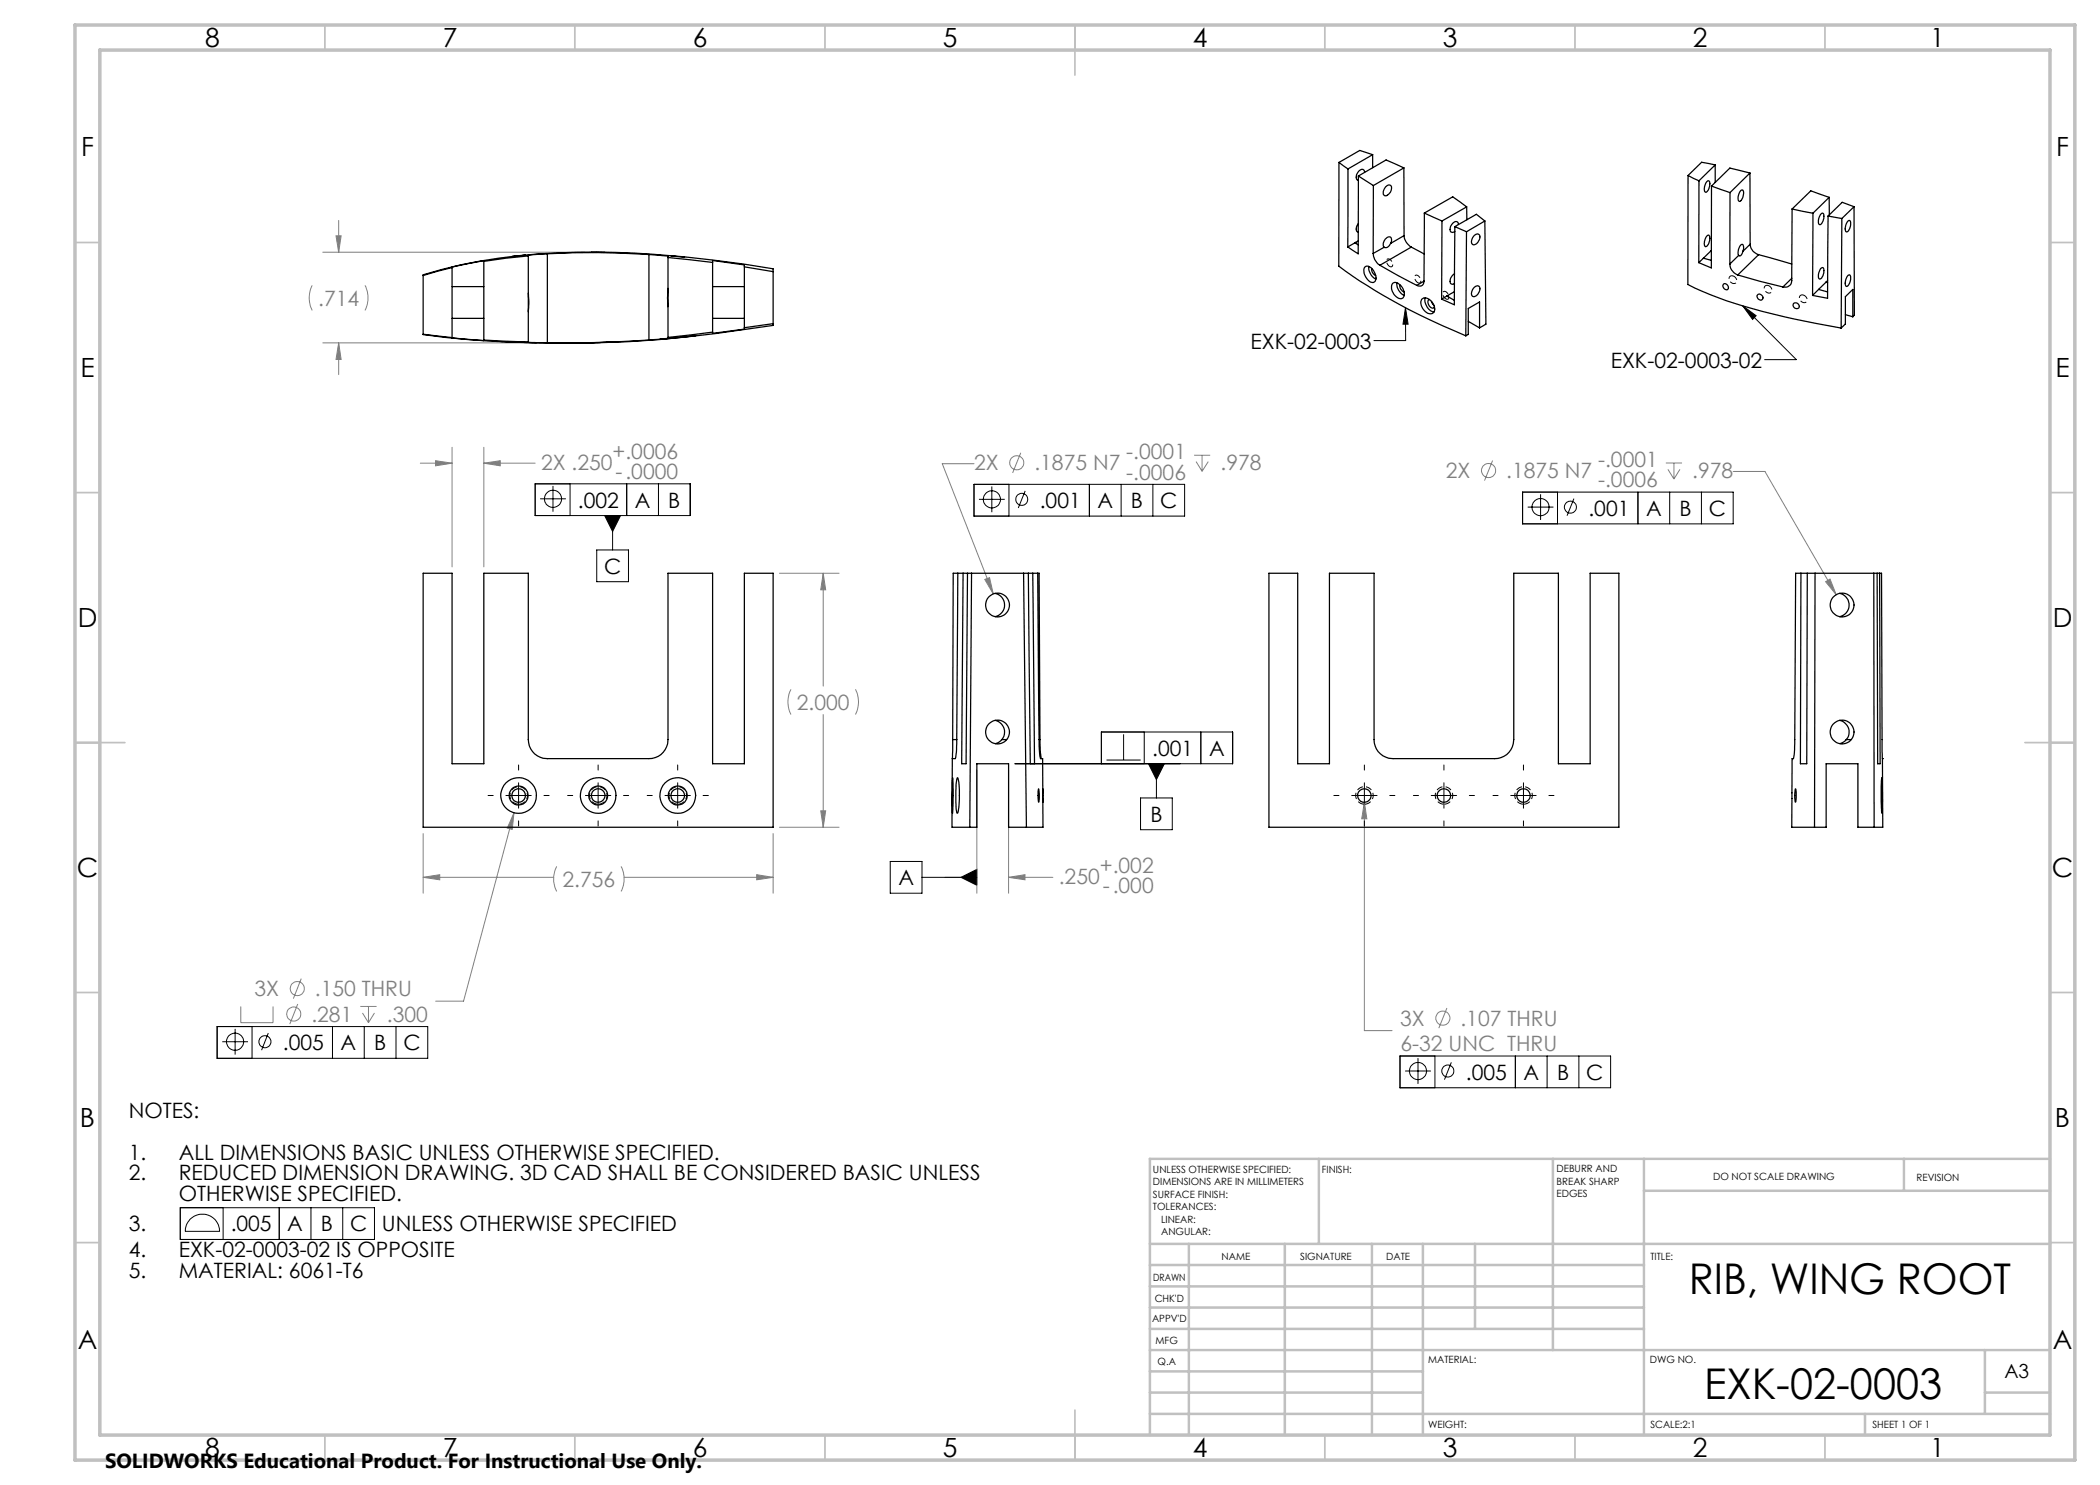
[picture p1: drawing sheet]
<svg xmlns="http://www.w3.org/2000/svg" width="420mm" height="297mm" viewBox="0 0 420 297" stroke-linecap="round" stroke-linejoin="round" font-family="sans-serif">
<g fill="none" stroke="#808080" stroke-width=".2">
<path d="M62.4 57.1a5.5 5.5 0 0 0 0 5M64.6 50.4h52.4M67.2 47.2h1l-.5 3.2zM67.7 44.1v6.3M73 57.1a5.5 5.5 0 0 1 0 5M64.6 68.6h50.2M67.7 68.6v6.3M67.7 68.6l.5 3.3h-1zM84.1 92.6h6.3M87.1 92.1l3.3 .5-3.3 .6zM90.4 89.5v23.9M96.8 89.5v23.9"/>
<path d="M96.8 92.6h10.2M96.8 92.6l3.2-.5v1.1zM194.8 92.7h-6.3l10.1 26.1M204.2 90.6l-1.7 4M238.8 91h3.2M239.2 92.3l1.2 2M240.4 91v3.3M241.7 92.3l-1.3 2M298.5 92.1l-1.6 4M333.2 92.6h3.2M333.6 93.9l1.2 1.9M334.8 92.6v3.2"/>
<path d="M336 93.9l-1.2 1.9M346.6 94.3h6.4l14.2 24.7M155.9 114.6h11.9M164.6 114.6v22.6M164.6 114.6l.5 3.4h-1zM197 115.9l.9-.4 .7 3.3zM365.1 116.3l.9-.5 1.2 3.2zM158.2 137.9a5.6 5.6 0 0 0 0 5M171.1 137.9a5.6 5.6 0 0 1 0 5M164.6 142.9v22.5M195.4 154v24.6M201.7 154v24.6"/>
<path d="M84.6 166.7v11.9M84.6 175.5h26.1M84.6 175.5l3.3-.6v1.1zM102.8 162.6l-10.1 37.6h-5.6M102.8 162.6l-.4 3.3-.9-.3zM111.3 173.3a5.5 5.5 0 0 0 0 5M124.2 173.3a5.5 5.5 0 0 1 0 5M124.8 175.5h29.8M151.3 174.9l3.3 .6-3.3 .5zM154.6 166.7v11.9M155.9 165.4h11.9M164.1 162.2h1l-.5 3.2z"/>
<path d="M189 175.5h6.4M201.7 175.5h8.9M201.7 175.5l3.3-.6v1.1zM272.9 160.4l.5 3.4h-1.1zM272.9 160.4v45.7h5.5M60.3 195.7l-1.6 4M48.2 201.3v3.2h6.4v-3.2M59.5 200.8l-1.5 4M72.1 201.3h3.2M72.5 202.6l1.2 1.9M73.7 201.3v3.2M74.9 202.6l-1.2 1.9"/>
<path d="M289.4 201.6l-1.6 4"/>
<circle cx="203.3" cy="92.6" r="1.41"/>
<circle cx="297.7" cy="94.1" r="1.42"/>
<circle cx="59.4" cy="197.7" r="1.41"/>
<circle cx="58.7" cy="202.8" r="1.4"/>
<circle cx="288.6" cy="203.6" r="1.41"/>
</g>
<g fill="none" stroke="#000" stroke-width=".2">
<path d="M281.1 61.6l.5 3.2h-1zM281.1 61.6v6.5h-6.3M348.5 61.2l2.7 1.9-.7 .8zM348.5 61.2l10.8 10.7h-6.4M107 96.8h31v6.3h-31zM108 99.8h5.2M110.6 97.2v5.1M114 96.8v6.3M125.3 96.8v6.3M131.7 96.8v6.3M194.8 96.9h42.1v6.3h-42.1zM195.8 99.9h5.1"/>
<path d="M198.4 97.3v5.1M201.8 96.9v6.3M205 98.2l-1.3 3.4M217.9 96.9v6.3M224.2 96.9v6.3M230.6 96.9v6.3M304.5 98.4h42.1v6.4h-42.1zM308.1 98.8v5.2M311.5 98.4v6.4M314.8 99.7l-1.4 3.4M327.6 98.4v6.4M333.9 98.4v6.4"/>
<path d="M340.3 98.4v6.4M119.3 110h6.4v6.3h-6.4zM120.9 103.1h3.2l-1.6 3.2zM122.5 103.1v6.9M305.5 101.4h5.2M97.6 159.1h1M101.2 159.1h5.1M103.7 153v1M103.7 156.6v5M108.8 159.1h1M113.5 159.1h1M117.1 159.1h5.1"/>
<path d="M119.6 153v1M119.6 156.6v5M124.7 159.1h1M129.4 159.1h1.1M133 159.1h5.1M135.5 153v1M135.5 156.6v5M140.6 159.1h1.1M203 152.7h43.5v-6.3h-26.2v6.3M221.3 152h6.8M224.7 146.9v5.1M228.1 159.6h6.4v6.3h-6.4z"/>
<path d="M228.8 146.4v6.3M229.7 152.7h3.2l-1.6 3.2zM231.3 152.7v6.9M240.2 146.4v6.3M266.8 159.1h1M270.3 159.1h5.1M272.9 153v1M272.9 156.6v5M278 159.1h1M282.7 159.1h1M286.2 159.1h5.1M288.8 153v1"/>
<path d="M288.8 156.6v5M293.9 159.1h1M298.6 159.1h1M302.2 159.1h5M304.7 153v1M304.7 156.6v5M309.8 159.1h1M103.7 164.2v1M119.6 164.2v1M135.5 164.2v1M178 172.3h6.4v6.3h-6.4zM184.4 175.5h11"/>
<path d="M192.2 175.5l3.2-1.6v3.2zM272.9 164.2v1M288.8 164.2v1M304.7 164.2v1M43.4 205.3h42.1v6.4h-42.1zM44.5 208.3h5.1M47 205.8v5.1M50.4 205.3v6.4M53.7 206.6l-1.4 3.4M66.5 205.3v6.4M72.8 205.3v6.4M79.2 205.3v6.4"/>
<path d="M280 211.2h42.1v6.4h-42.1zM281 214.2h5.2M283.6 211.6v5.2M287 211.2v6.4M290.3 212.5l-1.4 3.4M303.1 211.2v6.4M309.4 211.2v6.4M315.8 211.2v6.4M36.1 241.5h38.8v6.4h-38.8zM38 243.9a3.5 3.5 0 0 1 3.8-.8 3.5 3.5 0 0 1 2.1 3.2h-6.9a3.4 3.4 0 0 1 1-2.4zM44.6 241.5v6.4M55.8 241.5v6.4"/>
<path d="M62.2 241.5v6.4M68.5 241.5v6.4"/>
<circle cx="110.6" cy="99.8" r="1.72"/>
<circle cx="198.4" cy="99.9" r="1.71"/>
<circle cx="204.4" cy="99.9" r="1.2"/>
<circle cx="308.1" cy="101.4" r="1.71"/>
<circle cx="314.1" cy="101.4" r="1.2"/>
<circle cx="47" cy="208.3" r="1.71"/>
<circle cx="53" cy="208.3" r="1.2"/>
<circle cx="283.6" cy="214.2" r="1.72"/>
<circle cx="289.6" cy="214.2" r="1.2"/>
</g>
<path d="M103.7 160.8a1.75 1.75 0 0 1-1.5-2.5 1.75 1.75 0 0 1 3-.2 1.75 1.75 0 0 1-1.3 2.7h-.2M119.7 160.8a1.75 1.75 0 0 1-1.6-2.5 1.75 1.75 0 0 1 3-.2 1.75 1.75 0 0 1-1.3 2.7h-.1M135.6 160.8a1.75 1.75 0 0 1-1.6-2.5 1.75 1.75 0 0 1 3-.2 1.75 1.75 0 0 1-1.2 2.7h-.2M272.9 160.8a1.75 1.75 0 0 0 1.5-2.5 1.75 1.75 0 0 0-3-.2 1.75 1.75 0 0 0 1.3 2.7h.2M288.8 160.8a1.75 1.75 0 0 0 1.5-2.5 1.75 1.75 0 0 0-3-.2 1.75 1.75 0 0 0 1.3 2.7h.2M304.7 160.8a1.75 1.75 0 0 0 1.6-2.5 1.75 1.75 0 0 0-3-.2 1.75 1.75 0 0 0 1.2 2.7h.2" fill="none" stroke="#000" stroke-width=".2" stroke-dasharray="1.3 .6" stroke-dashoffset="-.1" stroke-linecap="butt"/>
<path d="M277.9 53.3a.93 .93 0 0 1-.3-1.5 .99 .99 0 0 1 .7 1.6l-.4-.1M283.6 56.5a.93 .93 0 0 1-.4-1.5 .99 .99 0 0 1 .7 1.6l-.3-.1M289.2 59.8a.93 .93 0 0 1-.3-1.5 .99 .99 0 0 1 .6 1.6l-.3-.1" fill="none" stroke="#000" stroke-width=".2" stroke-dasharray="1.3 .6" stroke-dashoffset=".3" stroke-linecap="butt"/>
<path d="M346.6 55.2a.7 .7 0 0 0-.8 .5 .7 .7 0 0 0 .5 .8 .67 .67 0 0 0 1-.1 .67 .67 0 0 0-.3-1l-.4-.2M353.6 57.1a.7 .7 0 0 0-.8 .5 .7 .7 0 0 0 .5 .9 .67 .67 0 0 0 1-.2 .67 .67 0 0 0-.2-.9l-.5-.3M360.7 59a.7 .7 0 0 0-.9 .5 .7 .7 0 0 0 .6 .9 .67 .67 0 0 0 1-.2 .67 .67 0 0 0-.3-.9l-.4-.3" fill="none" stroke="#000" stroke-width=".2" stroke-dasharray="1.3 .6" stroke-dashoffset=".1" stroke-linecap="butt"/>
<g fill="none" stroke="#c0c0c0" stroke-width=".35">
<path d="M65 5v5M115 5v5M165 5v5M215 5v10M265 5v5M315 5v5M365 5v5M15 48.5h5M410 48.5h5M15 98.5h5M410 98.5h5M15 148.5h10"/>
<path d="M405 148.5h10M15 198.5h5M410 198.5h5M15 248.5h5M410 248.5h5M65 287v5M115 287v5M165 287v5M215 282v10M265 287v5M315 287v5M365 287v5"/>
</g>
<g fill="none" stroke="#c0c0c0" stroke-width=".5">
<path d="M263.8 231.8v17M310.6 231.8v38.2M328.8 231.8v55.2M328.8 238.2h81.2M380.8 231.8v6.4M410 231.8h-180v55.2M230 248.8h180M230 257.3h98.8M230 253h98.8M237.8 248.8v38.2M257 248.8v38.2M274.4 248.8v38.2"/>
<path d="M284.6 248.8v38.2M295 248.8v17M230 265.8h98.8M230 261.5h98.8M230 278.5h54.6M230 274.3h54.6M230 270h180M397 278.5h13M397 270v12.8M230 282.8h180M373 282.8v4.2"/>
</g>
<path d="M15 5h400v287h-400zM20 10h390v277h-390z" fill="none" stroke="#c0c0c0" stroke-width=".7"/>
<path d="M151.3 174.9l3.3 .6-3.3 .5zM84.6 175.5l3.3-.6v1.1zM164.1 162.2h1l-.5 3.2zM164.6 114.6l.5 3.4h-1zM87.1 92.1l3.3 .5-3.3 .6zM96.8 92.6l3.2-.5v1.1zM102.8 162.6l-1.3 3 .9 .3zM67.2 47.2h1l-.5 3.2zM67.7 68.6l.5 3.3h-1zM201.7 175.5l3.3-.6v1.1zM197 115.9l1.6 2.9-.7-3.3zM272.9 160.4l-.6 3.4h1.1zM365.1 116.3l2.1 2.7-1.2-3.2z" fill="#808080"/>
<path d="M120.9 103.1l1.6 3.2 1.6-3.2zM192.2 175.5l3.2 1.6v-3.2zM229.7 152.7l1.6 3.2 1.6-3.2zM281.1 61.6l.5 3.2h-1zM348.5 61.2l2.7 1.9-.7 .8z" fill="#000"/>
<g fill="none" stroke="#000" stroke-width=".25">
<path d="M267.8 32.5v20.7a117.7 117.7 0 0 0 25.4 14M267.8 32.5l1.8 1.3M269.6 33.8v15.6M271.7 35.2l-.1 15.6-2-1.4M271.7 35.2l3 1.9M272.9 34.5a.56 .56 0 0 0-.4-.6 .56 .56 0 0 0-.6 .2 1.21 1.21 0 0 0-.3 2h.1M274.5 30.9l-2.5-.8-4.2 2.4M274.5 30.9l-4.9 2.9M274.5 30.9v2.6M274.7 37.1l-.1 13.6M277.1 37.4a.66 .66 0 0 1 1-.3 .66 .66 0 0 1 .1 1l-.2 .5a.79 .79 0 0 1-1.3 .3 1.59 1.59 0 0 1 .4-1.5zM280.8 33.6l-3.6-1.6-5.5 3.2"/>
<path d="M280.8 33.6l-6.1 3.5M280.8 33.6v13.5M337.6 35.1v21.8a87.8 87.8 0 0 0 21.1 6.9l9.5 1.8M337.6 35.1l2.2 1.1M339.8 36.2v16.3M341.4 36.3a.38 .38 0 0 1 .5-.1 .38 .38 0 0 1 .1 .6l-.3 1a.6 .6 0 0 1-.7 .6l-.1-1zM342.3 37.2v16.4l-2.5-1.1M342.3 37.2l3.7 1.3M343 33l-2.7-.5-2.7 2.6M343 33l-3.2 3.2M343 33v3.5M346 38.5v14.3"/>
<path d="M348.2 38.1a.44 .44 0 0 1 .5 .1 .44 .44 0 0 1 0 .5l-.3 1.1a.44 .44 0 0 1-.2 .4 .44 .44 0 0 1-.5-.1l-.1-.8zM350 34.6l-4-1-3.7 3.6M350 34.6l-4 3.9M350 34.6v14.3M365.8 39.5l-3.6-1.3-3.8 3.6M365.8 39.5l-3.2 3.1M365.8 39.5l.1 3.5M84.6 55a118.8 118.8 0 0 1 38.5-4.5 229.1 229.1 0 0 1 31.5 3.3v11.3a258.4 258.4 0 0 1-39 3.5h-4.4a193.2 193.2 0 0 1-26.6-1.7zM90.4 53.5l-5.8 1.6M90.4 57.3h6.4M102.4 51.3l2.7-.3zM105.7 51.2l-8.9 1.1"/>
<path d="M105.7 58.7l.1 1.3-.1 2.3M109.5 50.8a162.6 162.6 0 0 1 20.3 .1M109.5 50.8l-3.8 .2v17.5l3.8 .1M109.5 50.8v17.8M118.3 50.4l2.7 .1M129.8 50.9l3.6 .3h.2v.3M129.8 50.9v17.1M133.6 51.5l8.9 1M133.6 57.7l-.1 1.9 .1 1.7M133.6 51.5v16M134.2 51.2l2.7 .2M142.5 52.5v-.4l6.4 .9v.4"/>
<path d="M142.5 52.5v13.9M142.5 57.3h6.4M148.9 53.4l5.7 .9M148.9 53.4v12.1M271 48.6l-1.4 .8M271 48.6l.6 .4M271.1 48.5v.2M271.6 44.8a1.03 1.03 0 0 0 0 1.6M271.6 48.2l-.6 .4M273 53.4a1.32 1.32 0 0 1 1.8 .9 1.57 1.57 0 0 1-.1 2.2 2.23 2.23 0 0 1-1.9-2.3zM273.8 53.3a2.77 2.77 0 0 0 1.4 2.5M274.4 53.7a1.33 1.33 0 0 0 .7 1.4"/>
<path d="M274.6 50.7a2.91 2.91 0 0 0 1.4 2.4M276 53.1l7.4 4M276.8 49.5l-2.2 1.2M278.1 48.7a.75 .75 0 0 0 .2-.8 .75 .75 0 0 0-.6-.5 1.53 1.53 0 0 0-.9 2.1M278.1 48.7a1.02 1.02 0 0 1-1.3 .8M278.5 56.7a1.4 1.4 0 0 1 2 .8 1.48 1.48 0 0 1-.1 2.2 2.12 2.12 0 0 1-2.1-2.2zM279.4 56.5a2.67 2.67 0 0 0 1.4 2.6M280 56.9a1.34 1.34 0 0 0 .8 1.5M280.8 47.1a2.93 2.93 0 0 0 1.5 2.3M280.8 47.1l-2.7 1.6M282.3 49.4l2.5 1.4M282.3 49.4l-6.3 3.7"/>
<path d="M284.4 59.8a1.57 1.57 0 0 1 2.2 1 1.17 1.17 0 0 1-.4 2 2.15 2.15 0 0 1-1.8-3zM284.8 56.2a.91 .91 0 0 1-.4 .9 .91 .91 0 0 1-1 0M284.8 56.2l-1.4 .9M284.9 42.6l-.1 13.6M284.9 42.6l3.5 1.6M285.1 59.6a2.45 2.45 0 0 0 1.7 2.8M285.9 59.9a.93 .93 0 0 0 .2 1.6 .44 .44 0 0 0 .8-.2M288.4 44.2l-.1 15.6M289.4 59.2l-1.1 .6M289.4 59.2l1.5 .9M289.6 59.1v.3M290.9 58.3l-1.5 .9"/>
<path d="M290.9 54.7a1.42 1.42 0 0 0-.6 2.1l.6-.1M291 45.3l-.1 15.7-2.6-1.2M291 45.3l2.3 1.1M291.7 44.9a.56 .56 0 0 0-.4-.6 .56 .56 0 0 0-.7 .3 1.34 1.34 0 0 0-.3 1.8l.2 .1 .5-.2M293.3 46.4l-.1 20.8M293.3 41.4l-2.8-2-5.6 3.2M293.3 41.4l.1 2.6M293.3 41.4l-4.9 2.8M294.8 57.5a.66 .66 0 0 1 1-.2 .66 .66 0 0 1 .1 1l-.1 .2a.93 .93 0 0 1-1.4 .6v-.8zM294.8 47.1a.66 .66 0 0 1 1-.2 .66 .66 0 0 1 .1 1l-.1 .2a.93 .93 0 0 1-1.4 .6v-.8zM297 44.2l-3.7 2.2M297 44.2l-1.7-1.3-4.3 2.4"/>
<path d="M297 44.2l.2 20.6-1.3 .8M340.7 51.6l-.9 .9M340.7 51.6l1.6 .5M341.4 47.2a.32 .32 0 0 1 .4-.2 .32 .32 0 0 1 .1 .5v.7l-.2 .7a.41 .41 0 0 1-.3 .4 .41 .41 0 0 1-.5-.2v-.8zM342.2 50.2l-1.5 1.4M342.2 50.2h.1M342.3 50.1l-.1 .1M344.8 56.8a.71 .71 0 0 1 .8 .3 .71 .71 0 0 1-.2 .9 .75 .75 0 0 1-.7-.4 .75 .75 0 0 1 .1-.8zM346 52.8a2.41 2.41 0 0 0 1.6 2.2M347.6 55l9 2.4M347.7 51.1l-1.7 1.7M348.6 50.3l.1-.8a.41 .41 0 0 0 0-.4 .41 .41 0 0 0-.4-.2l-.6 1-.1 .7 .1 .5"/>
<path d="M348.6 50.3h-.1a.78 .78 0 0 1-.7 .8h-.1M350 48.9a2.44 2.44 0 0 0 1.7 2M350 48.9l-1.4 1.4M351.5 59a.63 .63 0 0 1 1 .1 .63 .63 0 0 1-.4 .9l-.5-.3-.2-.4zM351.7 50.9l6.7 1.9M351.7 50.9l-4.1 4.1M358.4 55.7l-1.8 1.7M358.4 41.8v14.3a1.33 1.33 0 0 1-1.8 1.3M358.4 41.8l4.2 .8M362.6 42.6l-.1 16.5M363.7 57.9l-1.2 1.2M363.7 57.9l1.8 .5"/>
<path d="M364.2 53.7a.36 .36 0 0 1 .5-.1 .36 .36 0 0 1 .1 .5l-.2 .9a.84 .84 0 0 1-.7 .8 1.85 1.85 0 0 1 .3-2.1zM364.2 42.8a.36 .36 0 0 1 .5-.1 .36 .36 0 0 1 .1 .5l-.2 1.1a.6 .6 0 0 1-.8 .6l-.1-.8zM365.2 56.4l-1.5 1.5M365.2 56.4l.3 .1M365.5 56.1l-.3 .3M365.6 43.2l-.1 16.5-3-.6M365.6 43.2l2.8 .5M368.4 43.7l-.2 21.9M369.6 55.1a.4 .4 0 0 1 .5 0 .4 .4 0 0 1 0 .6l-.2 1a.47 .47 0 0 1-.8 .5l-.1-.4 .1-.9zM369.6 44.2a.39 .39 0 0 1 .5 .1 .39 .39 0 0 1 0 .5l-.1 .7a.78 .78 0 0 1-.8 .9l-.2-.8 .1-.6zM370.8 41.3l-2.4-.8-2.8 2.7M370.8 41.3l-2.4 2.4"/>
<path d="M370.8 41.3l.1 21.7-.3 .4M84.6 66.8l5.8 .7M90.4 67.5v-14.1l6.4-1.3v15.9M90.4 67.5l6.4 .6v-.1M90.4 63.7h6.4M96.8 68l8.9 .4M100.2 68.3l7.1 .2M123.2 68.4l-7.1 .2M129.8 68a244.2 244.2 0 0 1-20.3 .6M133.6 67.5l-.1 .2-3.7 .3M139.1 67.2l-7.1 .7M142.5 66.4l-8.9 1.1"/>
<path d="M142.5 63.7h6.4M148.9 65.5v.3l-6.4 .9v-.3M154.6 64.7l-5.7 .8M286.3 60.3l.5 .8M293.7 64.3l2.2 1.3M295.9 65.6v-5.2l-2.2 1.3v5.2l-.5 .3M358.7 60.7a.65 .65 0 0 1 .9 .1 .65 .65 0 0 1 0 .9 .71 .71 0 0 1-.8-.2 .71 .71 0 0 1-.1-.8zM369.1 62.9l1.5 .5M370.6 63.4v-5.5l-1.5 1.4v5.5l-.9 .8M84.6 114.6h5.8v38.1h6.4v-38.1h8.9v33.3a3.8 3.8 0 0 0 3.8 3.8h20.3a3.7 3.7 0 0 0 3.8-3.8v-33.3h8.9v38.1h6.4v-38.1h5.7v50.8h-70zM191.6 114.6l-.3 33.3M191.6 114.6h1"/>
<path d="M191.6 114.6h-1l-.1 33.3M192.6 114.6l-.3 38.1h.9l.3-38.1M192.6 114.6h14M194.3 114.6l-.3 50.8M199 118.7a2.38 2.38 0 0 1 1.9 2.3 2.38 2.38 0 0 1-1.9 2.3M204.7 114.6l.6 50.8M205.7 114.6l.4 38.1h.8l-.3-38.1M206.6 114.6h.9M207.5 114.6l.3 33.3M207.5 114.6h.3l.2 33.3M253.8 114.6h5.7v38.1h6.4v-38.1h8.9v33.3a3.7 3.7 0 0 0 3.8 3.8h20.3a3.7 3.7 0 0 0 3.9-3.8v-33.3h8.9v38.1h6.3v-38.1h5.8v50.8h-70zM360.2 114.6h-1.1l-.1 34.2-.3 2.7v.2h-.3v13.7h4.5"/>
<path d="M360.2 114.6l-.1 38.1h1.3l.1-38.1h1.5M360.2 114.6h1.2M363 114.6h11.8M363 114.6l-.1 50.8M367.9 118.7a2.37 2.37 0 0 1 1.9 2.3 2.37 2.37 0 0 1-1.9 2.3M374.8 114.6h.6M374.8 114.6v50.8M375.4 114.6l.1 38.1h.5l-.1-38.1M375.5 114.6h.4M375.9 114.6h.4l.2 37.1M190.5 151.7l-.1 13.7M190.5 155.6l.1 2.3-.1 4.8z"/>
<path d="M190.5 147.9v3.8M190.5 147.9h.8M191.3 147.9l-.2 3.6-.1 .2h-.5M191.5 155.6a3.6 3.6 0 0 1 .4 2.3v1.9a6.5 6.5 0 0 1-.4 2.9 20.1 20.1 0 0 1-.2-6.5zM199 144.1a2.39 2.39 0 0 1 1.4 3.8M200.4 147.9l-.6 .5-.7 .3M200.4 147.9h.9M207.7 157.8l.2 1-.1 1.6-.2-.8zM207.8 147.9l.2 3.3 .1 .5h.4l.1 6.9M207.8 147.9h.2M208 147.9l.1 2.6 .2 1.2M208.6 157.8v2.6v-2.6"/>
<path d="M208.6 159.7v5.7h-3.3M359.1 157.8l.1 .2a4.8 4.8 0 0 1-.1 2.4l-.1-1.6zM367.9 144.1a2.36 2.36 0 0 1 1.4 3.8M369.3 147.9l-.6 .5-.7 .3M369.3 147.9h.9M376.4 155.5l.1 3-.1 4.2-.2-2.2zM376.5 151.7h.1M376.5 151.7l.1 13.7h-1.8M190.4 165.4h3.6M194 165.4h1.4v-12.7h6.3v12.7h3.6M362.9 165.4h2.3v-12.7h6.4v12.7h3.2"/>
<circle cx="199.5" cy="121" r="2.38"/>
<circle cx="368.4" cy="121" r="2.38"/>
<circle cx="103.7" cy="159.1" r="3.6"/>
<circle cx="103.7" cy="159.1" r="1.34"/>
<circle cx="103.7" cy="159.1" r="1.89"/>
<circle cx="119.6" cy="159.1" r="3.6"/>
<circle cx="119.6" cy="159.1" r="1.89"/>
<circle cx="119.7" cy="159.1" r="1.35"/>
<circle cx="135.6" cy="159.1" r="1.89"/>
<circle cx="135.6" cy="159.1" r="3.6"/>
<circle cx="135.6" cy="159.1" r="1.35"/>
<circle cx="199.5" cy="146.4" r="2.38"/>
<circle cx="272.9" cy="159.1" r="1.36"/>
<circle cx="288.8" cy="159.1" r="1.36"/>
<circle cx="304.7" cy="159.1" r="1.36"/>
<circle cx="368.4" cy="146.4" r="2.38"/>
</g>
<g font-size="8.5">
<text x="337.7" y="258.8">RIB, WING ROOT</text>
<text x="340.8" y="279.7">EXK-02-0003</text>
</g>
<g font-size="5.3">
<text x="41" y="9.5">8</text>
<text x="88.5" y="9.5">7</text>
<text x="138.5" y="9.5">6</text>
<text x="188.5" y="9.5">5</text>
<text x="238.5" y="9.5">4</text>
<text x="288.5" y="9.5">3</text>
<text x="338.5" y="9.5">2</text>
<text x="386" y="9.5">1</text>
<text x="16.2" y="31.2">F</text>
<text x="411.2" y="31.2">F</text>
<text x="16.1" y="75.5">E</text>
<text x="411.1" y="75.5">E</text>
<text x="15.5" y="125.5">D</text>
<text x="410.5" y="125.5">D</text>
<text x="15.4" y="175.5">C</text>
<text x="410.4" y="175.5">C</text>
<text x="16" y="225.5">B</text>
<text x="411" y="225.5">B</text>
<text x="15.5" y="269.8">A</text>
<text x="410.5" y="269.8">A</text>
<text x="41" y="291.5">8</text>
<text x="88.5" y="291.5">7</text>
<text x="138.5" y="291.5">6</text>
<text x="188.5" y="291.5">5</text>
<text x="238.5" y="291.5">4</text>
<text x="288.5" y="291.5">3</text>
<text x="338.5" y="291.5">2</text>
<text x="386" y="291.5">1</text>
</g>
<g font-size="4.2" fill="#808080">
<text x="63.6" y="61.2">.714</text>
<text x="108.2" y="94">2X .250</text>
<text x="122.5" y="91.7">+.0006</text>
<text x="123.1" y="95.8">-.0000</text>
<text x="194.8" y="94.1">2X</text>
<text x="206.9" y="94.1">.1875 N7</text>
<text x="225.3" y="91.8">-.0001</text>
<text x="225.3" y="95.9">-.0006</text>
<text x="244.1" y="94.1">.978</text>
<text x="289.2" y="95.6">2X</text>
<text x="301.2" y="95.6">.1875 N7</text>
<text x="319.6" y="93.4">-.0001</text>
<text x="338.5" y="95.6">.978</text>
<text x="319.6" y="97.5">-.0006</text>
<text x="159.4" y="142">2.000</text>
<text x="112.5" y="177.4">2.756</text>
<text x="211.8" y="176.8">.250</text>
<text x="220" y="174.5">+.002</text>
<text x="220.5" y="178.6">-.000</text>
<text x="50.9" y="199.3">3X</text>
<text x="63" y="199.3">.150 THRU</text>
<text x="62.3" y="204.3">.281</text>
<text x="77.4" y="204.3">.300</text>
<text x="280" y="205.2">3X</text>
<text x="292.1" y="205.2">.107 THRU</text>
<text x="280.1" y="210.3">6-32 UNC THRU</text>
</g>
<g font-size="4.2">
<text x="250.1" y="69.7">EXK-02-0003</text>
<text x="322.1" y="73.5">EXK-02-0003-02</text>
<text x="115.6" y="101.5">.002</text>
<text x="127" y="101.5">A</text>
<text x="133.7" y="101.5">B</text>
<text x="208" y="101.6">.001</text>
<text x="219.5" y="101.6">A</text>
<text x="226.2" y="101.6">B</text>
<text x="232" y="101.6">C</text>
<text x="317.7" y="103.2">.001</text>
<text x="329.2" y="103.2">A</text>
<text x="335.9" y="103.2">B</text>
<text x="341.8" y="103.2">C</text>
<text x="120.8" y="114.8">C</text>
<text x="230.4" y="151.2">.001</text>
<text x="241.8" y="151.2">A</text>
<text x="230.1" y="164.4">B</text>
<text x="179.7" y="177">A</text>
<text x="56.6" y="210.1">.005</text>
<text x="68.1" y="210.1">A</text>
<text x="74.8" y="210.1">B</text>
<text x="80.7" y="210.1">C</text>
<text x="293.2" y="215.9">.005</text>
<text x="304.7" y="215.9">A</text>
<text x="311.4" y="215.9">B</text>
<text x="317.3" y="215.9">C</text>
<text x="25.7" y="223.6">NOTES:</text>
<text x="25.7" y="231.9">1.</text>
<text x="35.7" y="231.9">ALL DIMENSIONS BASIC UNLESS OTHERWISE SPECIFIED.</text>
<text x="25.7" y="236.1">2.</text>
<text x="35.7" y="236.1">REDUCED DIMENSION DRAWING. 3D CAD SHALL BE CONSIDERED BASIC UNLESS</text>
<text x="35.7" y="240.3">OTHERWISE SPECIFIED.</text>
<text x="25.7" y="246.3">3.</text>
<text x="25.7" y="251.4">4.</text>
<text x="35.7" y="251.4">EXK-02-0003-02 IS OPPOSITE</text>
<text x="46.1" y="246.3">.005</text>
<text x="57.5" y="246.3">A</text>
<text x="64.2" y="246.3">B</text>
<text x="70" y="246.3">C</text>
<text x="76.4" y="246.3">UNLESS OTHERWISE SPECIFIED</text>
<text x="25.7" y="255.6">5.</text>
<text x="35.7" y="255.6">MATERIAL: 6061-T6</text>
</g>
<text font-size="4.1" x="21" y="293.7">SOLIDWORKS Educational Product. For Instructional Use Only.</text>
<text font-size="3.9" x="400.9" y="275.5">A3</text>
<g font-size="2">
<text x="230.6" y="234.6">UNLESS OTHERWISE SPECIFIED:</text>
<text x="230.6" y="237.1">DIMENSIONS ARE IN MILLIMETERS</text>
<text x="230.6" y="239.6">SURFACE FINISH:</text>
<text x="264.4" y="234.6">FINISH:</text>
<text x="311.3" y="234.5">DEBURR AND</text>
<text x="311.3" y="237">BREAK SHARP</text>
<text x="311.3" y="239.5">EDGES</text>
<text x="342.6" y="236">DO NOT SCALE DRAWING</text>
<text x="383.3" y="236.2">REVISION</text>
<text x="230.6" y="242.1">TOLERANCES:</text>
<text x="232.2" y="244.6">LINEAR:</text>
<text x="232.2" y="247.1">ANGULAR:</text>
<text x="244.3" y="252">NAME</text>
<text x="260" y="251.9">SIGNATURE</text>
<text x="277.2" y="251.9">DATE</text>
<text x="330.1" y="251.9">TITLE:</text>
<text x="230.6" y="256.1">DRAWN</text>
<text x="230.9" y="260.3">CHK'D</text>
<text x="230.4" y="264.4">APPV'D</text>
<text x="231.1" y="268.8">MFG</text>
<text x="231.5" y="273">Q.A</text>
<text x="285.6" y="272.5">MATERIAL:</text>
<text x="330" y="272.5">DWG NO.</text>
<text x="285.6" y="285.5">WEIGHT:</text>
<text x="330.1" y="285.6">SCALE:2:1</text>
<text x="374.5" y="285.6">SHEET 1 OF 1</text>
</g>
</svg>
